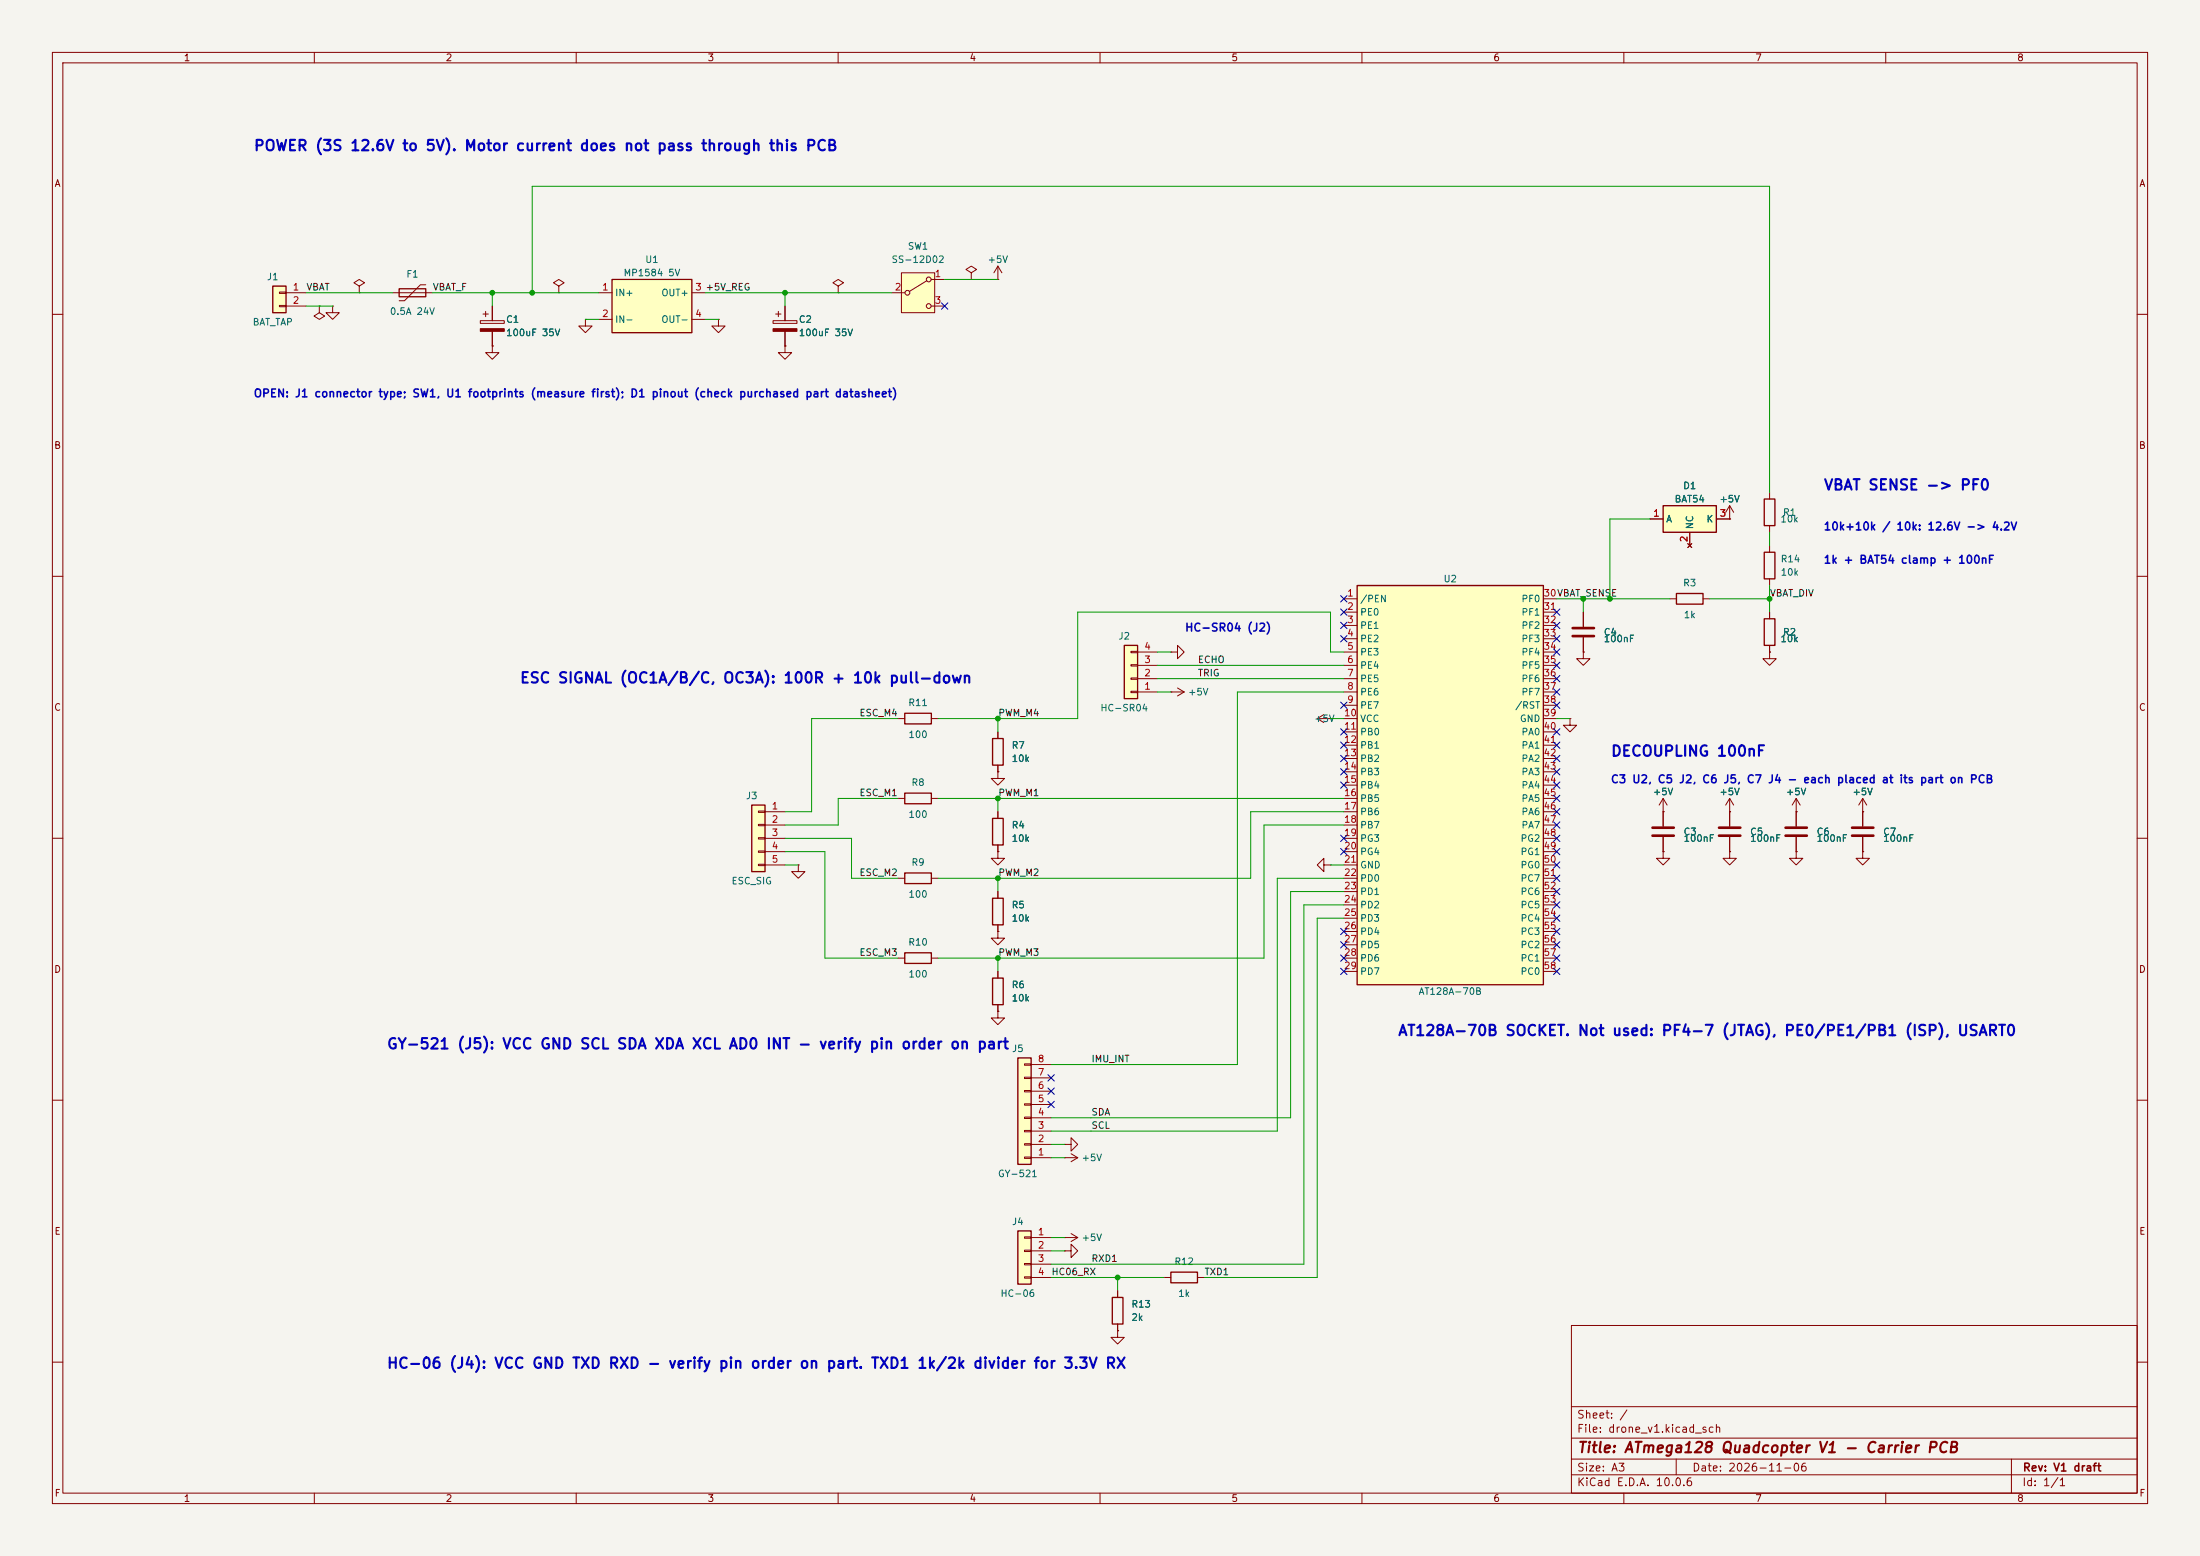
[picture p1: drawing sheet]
<svg xmlns="http://www.w3.org/2000/svg" width="420mm" height="297mm" viewBox="0 0 420 297" stroke-linecap="round" stroke-linejoin="round" font-family="sans-serif">
<path d="M0 0h420v297h-420z" fill="#f5f4ef" stroke="#f5f4ef" stroke-width=".19"/>
<g fill="none" stroke="#840000" stroke-width=".19">
<path d="M10 10h400v277h-400zM12 12h396v273h-396zM60 10v2M110 10v2M160 10v2M210 10v2M260 10v2M310 10v2M360 10v2M63.5 58.4v1.3h1.3l-1.3 1.3-1.3-1.3h1.3M63.5 58.4h.1M74.9 55.9h7.6"/>
<path d="M81.3 54.4h-1l-3.1 3h-1M92.2 59.9h1M92.7 59.4v1.1M94 58.4v2.8M160 54.6l1-.6-1-.7-1 .7 1 .6v1.3M160 55.9h.1M10 60h2M91.7 61.2h4.6v.5h-4.6zM94 66v1.3h1.2l-1.2 1.3-1.3-1.3h1.3M94 66h.1M94 63.2v2.8M408 60h2"/>
<path d="M330.2 99.1h.1M330.2 96.5l-.8 1.3M330.2 96.5l.8 1.3M330.2 96.5v2.6M10 110h2M408 110h2M223.5 132.1h.1M223.5 132.1h2.6M224.8 131.3l1.3 .8M226.1 132.1l-1.3 .7M302.3 124.5v1.2h1.2l-1.2 1.3-1.3-1.3h1.3M302.3 124.5h.1"/>
<path d="M10 160h2M171.4 152.4h1.3M177.8 152.4h1.3M355.6 154.9h.1M355.6 152.4l-.8 1.3M355.6 152.4l.8 1.3M355.6 152.4v2.5M408 160h2M10 210h2M408 210h2M213.4 254v1.3h1.2l-1.2 1.2-1.3-1.2h1.3M213.4 254h.1"/>
<path d="M300 253h108v32h-108zM10 260h2M300 278.5h108M300 274.5h108M300 268.5h108M320 278.5v3M384 278.5v6.5M408 260h2M60 285v2M110 285v2M160 285v2M210 285v2"/>
<path d="M260 285v2M300 281.5h108M310 285v2M360 285v2"/>
</g>
<path d="M91.7 62.7h4.6v.5h-4.6z" fill="#840000" stroke="#840000" stroke-width=".19"/>
<path d="M76.2 55.1h5.1v1.5h-5.1zM172.7 151.4h5.1v2h-5.1z" fill="none" stroke="#840000" stroke-width=".25"/>
<path d="M194.3 201.9h2.5v20.3h-2.5z" fill="#ffffc2"/>
<path d="M194.3 201.9h2.5v20.3h-2.5z" fill="none" stroke="#840000" stroke-width=".25"/>
<g fill="none" stroke="#840000" stroke-width=".19">
<path d="M195.6 218.3h1.2v.3h-1.2zM195.6 215.8h1.2v.2h-1.2zM195.6 213.2h1.2v.3h-1.2zM195.6 210.7h1.2v.2h-1.2zM195.6 208.2h1.2v.2h-1.2zM195.6 205.6h1.2v.3h-1.2zM195.6 203.1h1.2v.2h-1.2zM196.8 218.4h3.9M196.8 215.9h3.9M196.8 213.4h3.9M196.8 210.8h3.9M196.8 208.3h3.9"/>
<path d="M196.8 205.7h3.9M196.8 203.2h3.9M195.6 220.9h1.2v.2h-1.2zM196.8 221h3.9"/>
</g>
<path d="M194.3 234.9h2.5v10.2h-2.5z" fill="#ffffc2"/>
<path d="M194.3 234.9h2.5v10.2h-2.5z" fill="none" stroke="#840000" stroke-width=".25"/>
<path d="M195.6 236.1h1.2v.2h-1.2zM195.6 238.6h1.2v.3h-1.2zM196.8 236.2h3.9M196.8 238.8h3.9M195.6 241.2h1.2v.2h-1.2zM195.6 243.7h1.2v.3h-1.2zM196.8 241.3h3.9M196.8 243.8h3.9" fill="none" stroke="#840000" stroke-width=".19"/>
<path d="M116.8 53.3h15.3v10.2h-15.3z" fill="#ffffc2"/>
<path d="M116.8 53.3h15.3v10.2h-15.3z" fill="none" stroke="#840000" stroke-width=".25"/>
<g fill="none" stroke="#840000" stroke-width=".19">
<path d="M61 58.4v1.3l1 .6-1 .7-1.1-.7 1.1-.6M61 58.4h.1M106.7 54.6l1-.6-1-.7-1 .7 1 .6v1.3M106.7 55.9h.1M114.3 55.9h2.5M132.1 55.9h2.5M111.8 61v1.2h1.2l-1.2 1.3-1.3-1.3h1.3M111.8 61h.1M114.3 61h2.5M132.1 61h2.5M342.9 154.9v2.8M342.9 159.8v2.8"/>
<path d="M190.5 162.6v1.2h1.3l-1.3 1.3-1.3-1.3h1.3M190.5 162.6h.1M190.5 193v1.3h1.3l-1.3 1.3-1.3-1.3h1.3M190.5 193h.1"/>
</g>
<path d="M340.9 158h4M340.9 159.5h4" fill="none" stroke="#840000" stroke-width=".51"/>
<path d="M52.1 54.6h2.5v5.1h-2.5z" fill="#ffffc2"/>
<path d="M52.1 54.6h2.5v5.1h-2.5zM189.5 156.2h2v5.1h-2zM189.5 171.5h2v5h-2zM189.5 186.7h2v5.1h-2z" fill="none" stroke="#840000" stroke-width=".25"/>
<g fill="none" stroke="#840000" stroke-width=".19">
<path d="M53.3 55.8h1.3v.2h-1.3zM53.3 58.3h1.3v.2h-1.3zM54.6 55.9h3.8M54.6 58.4h3.8M68.6 54.6l1-.6-1-.7-1 .7 1 .6v1.3M68.6 55.9h.1M148.1 59.9h1M148.6 59.4v1.1M149.9 58.4v2.8M190.5 53.3h.1M190.5 50.8v2.5M190.5 50.8l-.8 1.3"/>
<path d="M190.5 50.8l.8 1.3M137.2 61v1.2h1.2l-1.2 1.3-1.3-1.3h1.3M137.2 61h.1M147.6 61.2h4.5v.5h-4.5zM149.9 66v1.3h1.2l-1.2 1.3-1.3-1.3h1.3M149.9 66h.1M149.9 63.2v2.8M337.8 124.5v1.2h1.3l-1.3 1.3-1.3-1.3h1.3M337.8 124.5h.1M190.5 154.9v1.3M317.5 154.9h.1M317.5 152.4l-.8 1.3"/>
<path d="M317.5 152.4l.8 1.3M317.5 152.4v2.5M330.2 154.9v2.8M330.2 159.8v2.8M342.9 154.9h.1M342.9 152.4l-.8 1.3M342.9 152.4l.8 1.3M342.9 152.4v2.5M190.5 161.3v1.3M190.5 170.2v1.3M190.5 176.5v1.3M317.5 162.6v1.2h1.3l-1.3 1.3-1.3-1.3h1.3"/>
<path d="M317.5 162.6h.1M355.6 162.6v1.2h1.3l-1.3 1.3-1.3-1.3h1.3M355.6 162.6h.1M190.5 185.4v1.3M190.5 191.8v1.2"/>
</g>
<path d="M328.2 158h4M328.2 159.5h4" fill="none" stroke="#840000" stroke-width=".51"/>
<path d="M147.6 62.7h4.5v.5h-4.5z" fill="#840000" stroke="#840000" stroke-width=".19"/>
<path d="M172.1 52.1h6.3v7.6h-6.3z" fill="#ffffc2"/>
<g fill="none" stroke="#840000" stroke-width=".19">
<path d="M170.2 55.9h2.5M172.1 52.1h6.3v7.6h-6.3zM176.9 53.6l-3.3 2M177.8 53.3h2.5M177.8 58.4h2.5M185.4 52.1l1-.7-1-.6-1 .6 1 .7v1.2M185.4 53.3h.1M299.7 137.2v1.2h1.3l-1.3 1.3-1.3-1.3h1.3M299.7 137.2h.1M330.2 154.9h.1M330.2 152.4l-.8 1.3M330.2 152.4l.8 1.3"/>
<path d="M330.2 152.4v2.5M355.6 154.9v2.8M355.6 159.8v2.8M252.7 165.1v-1.3l-1.2 1.3 1.2 1.3v-1.3h1.3M254 165.1h.1M342.9 162.6v1.2h1.3l-1.3 1.3-1.3-1.3h1.3M342.9 162.6h.1M171.4 182.9h1.3M177.8 182.9h1.3"/>
<circle cx="173.2" cy="55.9" r=".46"/>
<circle cx="177.3" cy="58.4" r=".46"/>
<circle cx="177.3" cy="53.3" r=".46"/>
</g>
<path d="M353.6 158h4M353.6 159.5h4" fill="none" stroke="#840000" stroke-width=".51"/>
<path d="M172.7 181.9h5.1v2h-5.1z" fill="none" stroke="#840000" stroke-width=".25"/>
<path d="M214.6 123.2h2.6v10.2h-2.6z" fill="#ffffc2"/>
<path d="M214.6 123.2h2.6v10.2h-2.6zM172.7 166.6h5.1v2.1h-5.1z" fill="none" stroke="#840000" stroke-width=".25"/>
<g fill="none" stroke="#840000" stroke-width=".19">
<path d="M302.3 116.8v2.8M215.9 132h1.3v.2h-1.3zM215.9 129.4h1.3v.3h-1.3zM215.9 126.9h1.3v.2h-1.3zM215.9 124.3h1.3v.3h-1.3zM217.2 132.1h3.8M217.2 129.5h3.8M217.2 127h3.8M217.2 124.5h3.8M223.5 124.5h1.3v-1.3l1.3 1.3-1.3 1.2v-1.2M223.5 124.5h.1M302.3 121.7v2.8"/>
<path d="M171.4 167.6h1.3M177.8 167.6h1.3"/>
</g>
<path d="M300.2 119.9h4.1M300.2 121.4h4.1" fill="none" stroke="#840000" stroke-width=".51"/>
<path d="M143.5 153.7h2.5v12.7h-2.5z" fill="#ffffc2"/>
<path d="M320 113.3h5.1v2h-5.1zM336.8 118.1h2v5.1h-2zM336.8 105.4h2v5.1h-2zM172.7 136.1h5.1v2.1h-5.1zM143.5 153.7h2.5v12.7h-2.5z" fill="none" stroke="#840000" stroke-width=".25"/>
<g fill="none" stroke="#840000" stroke-width=".19">
<path d="M318.8 114.3h1.2M325.1 114.3h1.3M337.8 104.1v1.3M337.8 110.5v1.3M337.8 116.8v1.3M171.4 137.2h1.3M177.8 137.2h1.3M337.8 123.2v1.3M144.8 154.8h1.2v.3h-1.2zM144.8 157.4h1.2v.2h-1.2zM144.8 159.9h1.2v.2h-1.2zM146 154.9h3.9"/>
<path d="M146 157.5h3.9M317.5 154.9v2.8M317.5 159.8v2.8M144.8 162.4h1.2v.3h-1.2zM144.8 165h1.2v.2h-1.2zM146 160h3.9M146 162.6h3.9M146 165.1h3.9M152.4 165.1v1.3h1.3l-1.3 1.2-1.3-1.2h1.3M152.4 165.1h.1M330.2 162.6v1.2h1.3l-1.3 1.3-1.3-1.3h1.3M330.2 162.6h.1"/>
</g>
<path d="M315.5 158h4M315.5 159.5h4" fill="none" stroke="#840000" stroke-width=".51"/>
<path d="M317.5 96.5h10.2v5.1h-10.2z" fill="#ffffc2"/>
<path d="M317.5 96.5h10.2v5.1h-10.2zM336.8 95.3h2v5h-2zM212.3 247.6h2.1v5.1h-2.1zM223.5 242.8h5.1v2.1h-5.1z" fill="none" stroke="#840000" stroke-width=".25"/>
<g fill="none" stroke="#840000" stroke-width=".19">
<path d="M315 99.1h2.5M327.7 99.1h2.5M337.8 94v1.3M322.2 103.8l.8 .7M322.6 101.6v2.5M323 103.8l-.8 .7M337.8 100.3v1.3M251.5 137.2l1.2 .7M251.5 137.2h2.5M252.7 136.4l-1.2 .8M254 137.2h.1M203.2 218.4h1.3v-1.2l1.2 1.2-1.2 1.3v-1.3"/>
<path d="M203.2 218.4h.1M203.2 221h.1M203.2 236.2h.1M203.2 238.8h1.3v-1.3l1.2 1.3-1.2 1.2v-1.2M203.2 238.8h.1M203.2 221h2.5M203.2 236.2h2.5M204.5 220.2l1.2 .8M204.5 235.5l1.2 .7M205.7 221l-1.2 .7M205.7 236.2l-1.2 .8M213.4 246.4v1.2"/>
<path d="M213.4 252.7v1.3M222.2 243.8h1.3M228.6 243.8h1.3"/>
</g>
<path d="M259.1 111.8h35.5v76.2h-35.5z" fill="#ffffc2"/>
<path d="M259.1 111.8h35.5v76.2h-35.5zM189.5 141h2v5.1h-2z" fill="none" stroke="#840000" stroke-width=".25"/>
<g fill="none" stroke="#840000" stroke-width=".19">
<path d="M94 58.4v2.8M149.9 58.4v2.8M94 66h.1M94 63.2v2.8M149.9 66h.1M149.9 63.2v2.8M315 99.1h2.5M327.7 99.1h2.5M330.2 99.1h.1M256.5 114.3h2.6M256.5 116.8h2.6M256.5 119.4h2.6"/>
<path d="M294.6 114.3h2.6M294.6 116.8h2.6M294.6 119.4h2.6M302.3 116.8v2.8M322.2 103.8l.8 .7M322.6 101.6v2.5M323 103.8l-.8 .7M337.8 116.8v1.3M190.5 139.7v1.3M256.5 121.9h2.6M256.5 124.5h2.6M256.5 127h2.6"/>
<path d="M256.5 129.5h2.6M256.5 132.1h2.6M256.5 134.6h2.6M256.5 137.2h2.6M256.5 139.7h2.6M294.6 121.9h2.6M294.6 124.5h2.6M294.6 127h2.6M294.6 129.5h2.6M294.6 132.1h2.6M294.6 134.6h2.6M294.6 137.2h2.6"/>
<path d="M294.6 139.7h2.6M302.3 124.5h.1M302.3 121.7v2.8M337.8 124.5h.1M337.8 123.2v1.3M190.5 147.3v1.3h1.3l-1.3 1.3-1.3-1.3h1.3M190.5 147.3h.1M190.5 146.1v1.2M190.5 154.9v1.3M256.5 142.2h2.6M256.5 144.8h2.6M256.5 147.3h2.6"/>
<path d="M256.5 149.9h2.6M256.5 152.4h2.6M256.5 154.9h2.6M256.5 157.5h2.6M294.6 142.2h2.6M294.6 144.8h2.6M294.6 147.3h2.6M294.6 149.9h2.6M294.6 152.4h2.6M294.6 154.9h2.6M294.6 157.5h2.6M317.5 154.9h.1"/>
<path d="M317.5 154.9v2.8M317.5 159.8v2.8M330.2 154.9h.1M330.2 154.9v2.8M330.2 159.8v2.8M342.9 154.9h.1M342.9 154.9v2.8M342.9 159.8v2.8M355.6 154.9h.1M355.6 154.9v2.8M355.6 159.8v2.8M190.5 177.8v1.3h1.3l-1.3 1.2-1.3-1.2h1.3"/>
<path d="M190.5 177.8h.1M190.5 162.6h.1M190.5 161.3v1.3M190.5 170.2v1.3M190.5 176.5v1.3M256.5 160h2.6M256.5 162.6h2.6M256.5 165.1h2.6M256.5 167.6h2.6M256.5 170.2h2.6M256.5 172.7h2.6M256.5 175.3h2.6"/>
<path d="M256.5 177.8h2.6M294.6 160h2.6M294.6 162.6h2.6M294.6 165.1h2.6M294.6 167.6h2.6M294.6 170.2h2.6M294.6 172.7h2.6M294.6 175.3h2.6M294.6 177.8h2.6M317.5 162.6h.1M330.2 162.6h.1M342.9 162.6h.1"/>
<path d="M355.6 162.6h.1M190.5 193h.1M190.5 185.4v1.3M190.5 191.8v1.2M256.5 180.3h2.6M256.5 182.9h2.6M256.5 185.4h2.6M294.6 180.3h2.6M294.6 182.9h2.6M294.6 185.4h2.6M213.4 254h.1M213.4 246.4v1.2"/>
<path d="M213.4 252.7v1.3"/>
</g>
<g fill="none" stroke="#009600" stroke-width=".19">
<path d="M58.4 55.9h16.5M58.4 58.4h5.1M82.5 55.9h31.8M94 55.9v2.5M101.6 55.9v-20.3h236.2v58.4M134.6 55.9h35.6M149.9 55.9v2.5M180.3 53.3h10.2M111.8 61h2.5M134.6 61h2.6M315 99.1h-7.7v15.2M297.2 114.3h21.6"/>
<path d="M302.3 114.3v2.5M326.4 114.3h11.4M337.8 101.6v2.5M337.8 111.8v5M171.4 137.2h-16.5v17.7h-5M190.5 137.2v2.5M221 127h35.5M221 129.5h35.5M221 124.5h2.5M221 132.1h2.5M254 137.2h2.5M256.5 124.5h-2.5v-7.7h-48.3v20.4h-26.6"/>
<path d="M256.5 132.1h-20.3v71.1h-35.5M297.2 137.2h2.5M171.4 152.4h-11.4v5.1h-10.1M179.1 152.4h77.4M190.5 152.4v2.5M256.5 154.9h-17.7v12.7h-59.7M256.5 157.5h-15.2v25.4h-62.2M149.9 165.1h2.5M149.9 162.6h7.6v20.3h13.9M149.9 160h12.7v7.6h8.8M190.5 167.6v2.6M254 165.1h2.5"/>
<path d="M256.5 167.6h-12.7v48.3h-43.1M256.5 170.2h-10.1v43.2h-45.7M256.5 172.7h-7.6v68.6h-48.2M256.5 175.3h-5v68.5h-21.6M190.5 182.9v2.5M200.7 218.4h2.5M200.7 221h2.5M200.7 236.2h2.5M200.7 238.8h2.5M200.7 243.8h21.5M213.4 243.8v2.6"/>
</g>
<g fill="none" stroke="#000084" stroke-width=".19">
<path d="M179.7 57.8l1.2 1.2M180.9 57.8l-1.2 1.2M255.9 113.7l1.2 1.2M255.9 116.2l1.2 1.2M255.9 118.8l1.2 1.2M257.1 113.7l-1.2 1.2M257.1 116.2l-1.2 1.2M257.1 118.8l-1.2 1.2M296.6 116.2l1.2 1.2M296.6 118.8l1.2 1.2M297.8 118.8l-1.2 1.2M297.8 116.2l-1.2 1.2"/>
<path d="M255.9 121.3l1.2 1.2M255.9 134l1.2 1.2M255.9 139.1l1.2 1.2M257.1 121.3l-1.2 1.2M257.1 134l-1.2 1.2M257.1 139.1l-1.2 1.2M296.6 139.1l1.2 1.2M296.6 128.9l1.2 1.2M296.6 121.3l1.2 1.2M296.6 123.9l1.2 1.2M296.6 126.4l1.2 1.2M296.6 131.5l1.2 1.2"/>
<path d="M296.6 134l1.2 1.2M297.8 139.1l-1.2 1.2M297.8 121.3l-1.2 1.2M297.8 128.9l-1.2 1.2M297.8 123.9l-1.2 1.2M297.8 126.4l-1.2 1.2M297.8 131.5l-1.2 1.2M297.8 134l-1.2 1.2M255.9 159.4l1.2 1.2M255.9 149.3l1.2 1.2M255.9 141.6l1.2 1.2M255.9 144.2l1.2 1.2"/>
<path d="M255.9 146.7l1.2 1.2M257.1 159.4l-1.2 1.2M257.1 149.3l-1.2 1.2M257.1 141.6l-1.2 1.2M257.1 144.2l-1.2 1.2M257.1 146.7l-1.2 1.2M296.6 149.3l1.2 1.2M296.6 151.8l1.2 1.2M296.6 154.3l1.2 1.2M296.6 156.9l1.2 1.2M296.6 159.4l1.2 1.2M296.6 146.7l1.2 1.2"/>
<path d="M296.6 144.2l1.2 1.2M296.6 141.6l1.2 1.2M297.8 149.3l-1.2 1.2M297.8 151.8l-1.2 1.2M297.8 154.3l-1.2 1.2M297.8 156.9l-1.2 1.2M297.8 159.4l-1.2 1.2M297.8 146.7l-1.2 1.2M297.8 144.2l-1.2 1.2M297.8 141.6l-1.2 1.2M255.9 179.7l1.2 1.2M255.9 162l1.2 1.2"/>
<path d="M255.9 177.2l1.2 1.2M257.1 179.7l-1.2 1.2M257.1 162l-1.2 1.2M257.1 177.2l-1.2 1.2M296.6 162l1.2 1.2M296.6 164.5l1.2 1.2M296.6 167l1.2 1.2M296.6 169.6l1.2 1.2M296.6 172.1l1.2 1.2M296.6 174.7l1.2 1.2M296.6 177.2l1.2 1.2M296.6 179.7l1.2 1.2"/>
<path d="M297.8 162l-1.2 1.2M297.8 164.5l-1.2 1.2M297.8 167l-1.2 1.2M297.8 169.6l-1.2 1.2M297.8 172.1l-1.2 1.2M297.8 174.7l-1.2 1.2M297.8 177.2l-1.2 1.2M297.8 179.7l-1.2 1.2M255.9 184.8l1.2 1.2M255.9 182.3l1.2 1.2M257.1 184.8l-1.2 1.2M257.1 182.3l-1.2 1.2"/>
<path d="M296.6 182.3l1.2 1.2M296.6 184.8l1.2 1.2M297.8 182.3l-1.2 1.2M297.8 184.8l-1.2 1.2M200.1 207.7l1.2 1.2M200.1 205.1l1.2 1.2M200.1 210.2l1.2 1.2M201.3 207.7l-1.2 1.2M201.3 205.1l-1.2 1.2M201.3 210.2l-1.2 1.2"/>
</g>
<g fill="#009600" stroke="#009600" stroke-width=".19">
<circle cx="101.6" cy="55.9" r=".46"/>
<circle cx="94" cy="55.9" r=".46"/>
<circle cx="149.9" cy="55.9" r=".46"/>
<circle cx="190.5" cy="182.9" r=".46"/>
<circle cx="213.4" cy="243.8" r=".46"/>
<circle cx="190.5" cy="152.4" r=".46"/>
<circle cx="307.3" cy="114.3" r=".46"/>
<circle cx="337.8" cy="114.3" r=".46"/>
<circle cx="302.3" cy="114.3" r=".46"/>
<circle cx="190.5" cy="137.2" r=".46"/>
<circle cx="190.5" cy="167.6" r=".46"/>
</g>
<g font-size="2" fill="#0000c2">
<text x="48.3" y="29.3">POWER (3S 12.6V to 5V). Motor current does not pass through this PCB</text>
<text x="348" y="94.1">VBAT SENSE -&gt; PF0</text>
<text x="99.1" y="130.9">ESC SIGNAL (OC1A/B/C, OC3A): 100R + 10k pull-down</text>
<text x="307.4" y="144.9">DECOUPLING 100nF</text>
<text x="73.7" y="200.7">GY-521 (J5): VCC GND SCL SDA XDA XCL AD0 INT - verify pin order on part</text>
<text x="266.8" y="198.2">AT128A-70B SOCKET. Not used: PF4-7 (JTAG), PE0/PE1/PB1 (ISP), USART0</text>
<text x="73.7" y="261.7">HC-06 (J4): VCC GND TXD RXD - verify pin order on part. TXD1 1k/2k divider for 3.3V RX</text>
</g>
<text font-size="2" fill="#840000" x="301" y="277.8">Title: ATmega128 Quadcopter V1 - Carrier PCB</text>
<g font-size="1.5" fill="#0000c2">
<text x="48.3" y="76.2">OPEN: J1 connector type; SW1, U1 footprints (measure first); D1 pinout (check purchased part datasheet)</text>
<text x="348" y="101.6">10k+10k / 10k: 12.6V -&gt; 4.2V</text>
<text x="348" y="108">1k + BAT54 clamp + 100nF</text>
<text x="226.1" y="120.9">HC-SR04 (J2)</text>
<text x="307.4" y="149.9">C3 U2, C5 J2, C6 J5, C7 J4 - each placed at its part on PCB</text>
</g>
<g font-size="1.5" fill="#840000">
<text x="300.9" y="273.8">File: drone_v1.kicad_sch</text>
<text x="300.9" y="271.1">Sheet: /</text>
<text x="300.9" y="281.2">Size: A3</text>
<text x="322.9" y="281.2">Date: 2026-11-06</text>
<text x="386" y="281.2">Rev: V1 draft</text>
<text x="300.9" y="284">KiCad E.D.A. 10.0.6</text>
<text x="385.9" y="284">Id: 1/1</text>
</g>
<g font-size="1.3" fill="#840000">
<text x="35" y="12">1</text>
<text x="85" y="12">2</text>
<text x="135" y="12">3</text>
<text x="185" y="12">4</text>
<text x="235" y="12">5</text>
<text x="285" y="12">6</text>
<text x="335" y="12">7</text>
<text x="385" y="12">8</text>
<text x="10.3" y="36">A</text>
<text x="408.3" y="36">A</text>
<text x="10.2" y="86">B</text>
<text x="408.2" y="86">B</text>
<text x="10.2" y="136">C</text>
<text x="408.2" y="136">C</text>
<text x="10.2" y="186">D</text>
<text x="408.2" y="186">D</text>
<text x="10.3" y="236">E</text>
<text x="408.3" y="236">E</text>
<text x="10.3" y="286">F</text>
<text x="35" y="287">1</text>
<text x="85" y="287">2</text>
<text x="135" y="287">3</text>
<text x="185" y="287">4</text>
<text x="235" y="287">5</text>
<text x="285" y="287">6</text>
<text x="335" y="287">7</text>
<text x="385" y="287">8</text>
<text x="408.3" y="286">F</text>
</g>
<g font-size="1.3" fill="#006464">
<text x="173.2" y="48">SW1</text>
<text x="50.9" y="53.8">J1</text>
<text x="77.5" y="53.3">F1</text>
<text x="118.9" y="53">MP1584 5V</text>
<text x="123.1" y="50.5">U1</text>
<text x="170.1" y="50.5">SS-12D02</text>
<text x="188.4" y="50.5">+5V</text>
<text x="117.3" y="56.8">IN+</text>
<text x="126.2" y="56.8">OUT+</text>
<text x="48.1" y="62.4">BAT_TAP</text>
<text x="74.3" y="60.4">0.5A 24V</text>
<text x="96.5" y="61.9">C1</text>
<text x="96.5" y="64.5">100uF 35V</text>
<text x="117.3" y="61.9">IN-</text>
<text x="126.2" y="61.9">OUT-</text>
<text x="152.4" y="61.9">C2</text>
<text x="152.4" y="64.5">100uF 35V</text>
<text x="321.2" y="93.7">D1</text>
<text x="318" y="100">A</text>
<text x="319.6" y="96.2">BAT54</text>
<text x="323.5" y="101.1" transform="rotate(-90 323.5 101.1)">NC</text>
<text x="325.7" y="100">K</text>
<text x="328.1" y="96.2">+5V</text>
<text x="339.8" y="100">10k</text>
<text x="340.3" y="98.8">R1</text>
<text x="339.8" y="107.6">R14</text>
<text x="275.5" y="111.5">U2</text>
<text x="321.2" y="112.2">R3</text>
<text x="339.8" y="110.2">10k</text>
<text x="259.6" y="115.3">/PEN</text>
<text x="259.6" y="117.8">PE0</text>
<text x="290.3" y="115.3">PF0</text>
<text x="290.3" y="117.8">PF1</text>
<text x="321.3" y="118.3">1k</text>
<text x="213.4" y="122.4">J2</text>
<text x="259.6" y="120.3">PE1</text>
<text x="259.6" y="122.9">PE2</text>
<text x="259.6" y="125.4">PE3</text>
<text x="290.3" y="120.3">PF2</text>
<text x="290.3" y="122.9">PF3</text>
<text x="290.3" y="125.4">PF4</text>
<text x="306.1" y="121.6">C4</text>
<text x="306.1" y="122.9">100nF</text>
<text x="339.8" y="122.9">10k</text>
<text x="340.3" y="121.6">R2</text>
<text x="259.6" y="128">PE4</text>
<text x="259.6" y="130.5">PE5</text>
<text x="290.3" y="128">PF5</text>
<text x="290.3" y="130.5">PF6</text>
<text x="173.3" y="135.1">R11</text>
<text x="210" y="136.1">HC-SR04</text>
<text x="226.7" y="133">+5V</text>
<text x="259.6" y="133">PE6</text>
<text x="259.6" y="135.6">PE7</text>
<text x="289.1" y="135.6">/RST</text>
<text x="290.3" y="133">PF7</text>
<text x="173.3" y="141.2">100</text>
<text x="193" y="143.2">R7</text>
<text x="250.8" y="138.1">+5V</text>
<text x="259.6" y="138.1">VCC</text>
<text x="259.6" y="140.7">PB0</text>
<text x="259.6" y="143.2">PB1</text>
<text x="290" y="138.1">GND</text>
<text x="290.3" y="140.7">PA0</text>
<text x="290.3" y="143.2">PA1</text>
<text x="193" y="145.7">10k</text>
<text x="259.6" y="145.7">PB2</text>
<text x="259.6" y="148.3">PB3</text>
<text x="290.3" y="145.7">PA2</text>
<text x="290.3" y="148.3">PA3</text>
<text x="142.3" y="152.9">J3</text>
<text x="173.9" y="150.3">R8</text>
<text x="259.6" y="150.8">PB4</text>
<text x="259.6" y="153.4">PB5</text>
<text x="259.6" y="155.9">PB6</text>
<text x="290.3" y="150.8">PA4</text>
<text x="290.3" y="153.4">PA5</text>
<text x="290.3" y="155.9">PA6</text>
<text x="315.4" y="152.1">+5V</text>
<text x="328.1" y="152.1">+5V</text>
<text x="340.8" y="152.1">+5V</text>
<text x="353.5" y="152.1">+5V</text>
<text x="173.3" y="156.4">100</text>
<text x="193" y="158.4">R4</text>
<text x="193" y="161">10k</text>
<text x="259.6" y="158.4">PB7</text>
<text x="259.6" y="161">PG3</text>
<text x="290.2" y="161">PG2</text>
<text x="290.3" y="158.4">PA7</text>
<text x="321.3" y="159.7">C3</text>
<text x="321.3" y="161">100nF</text>
<text x="334" y="159.7">C5</text>
<text x="334" y="161">100nF</text>
<text x="346.7" y="159.7">C6</text>
<text x="346.7" y="161">100nF</text>
<text x="359.4" y="159.7">C7</text>
<text x="359.4" y="161">100nF</text>
<text x="173.9" y="165.6">R9</text>
<text x="259.6" y="163.5">PG4</text>
<text x="259.6" y="166.1">GND</text>
<text x="290.2" y="163.5">PG1</text>
<text x="290.2" y="166.1">PG0</text>
<text x="139.5" y="169.1">ESC_SIG</text>
<text x="173.3" y="171.7">100</text>
<text x="193" y="173.7">R5</text>
<text x="259.6" y="168.6">PD0</text>
<text x="259.6" y="171.1">PD1</text>
<text x="259.6" y="173.7">PD2</text>
<text x="290.2" y="168.6">PC7</text>
<text x="290.2" y="171.1">PC6</text>
<text x="290.2" y="173.7">PC5</text>
<text x="193" y="176.2">10k</text>
<text x="259.6" y="176.2">PD3</text>
<text x="259.6" y="178.8">PD4</text>
<text x="290.2" y="176.2">PC4</text>
<text x="290.2" y="178.8">PC3</text>
<text x="173.3" y="180.8">R10</text>
<text x="259.6" y="181.3">PD5</text>
<text x="259.6" y="183.8">PD6</text>
<text x="290.2" y="181.3">PC2</text>
<text x="290.2" y="183.8">PC1</text>
<text x="173.3" y="186.9">100</text>
<text x="193" y="188.9">R6</text>
<text x="193" y="191.5">10k</text>
<text x="259.6" y="186.4">PD7</text>
<text x="270.7" y="190.2">AT128A-70B</text>
<text x="290.2" y="186.4">PC0</text>
<text x="193.1" y="201.1">J5</text>
<text x="206.4" y="221.9">+5V</text>
<text x="190.4" y="225">GY-521</text>
<text x="193.1" y="234.1">J4</text>
<text x="206.4" y="237.2">+5V</text>
<text x="224.1" y="241.8">R12</text>
<text x="190.9" y="247.9">HC-06</text>
<text x="215.9" y="249.9">R13</text>
<text x="224.8" y="247.9">1k</text>
<text x="215.9" y="252.4">2k</text>
</g>
<g font-size="1.3" fill="#a90000">
<text x="178.3" y="53.2">1</text>
<text x="55.8" y="55.7">1</text>
<text x="55.8" y="58.3">2</text>
<text x="114.8" y="55.7">1</text>
<text x="132.6" y="55.7">3 +5V_REG</text>
<text x="170.7" y="55.7">2</text>
<text x="178.3" y="58.3">3</text>
<text x="114.8" y="60.8">2</text>
<text x="132.6" y="60.8">4</text>
<text x="315.5" y="98.9">1</text>
<text x="328.2" y="98.9">3</text>
<text x="322.4" y="103.6" transform="rotate(-90 322.4 103.6)">2</text>
<text x="257.1" y="114.2">1</text>
<text x="257.1" y="116.7">2</text>
<text x="257.1" y="119.2">3</text>
<text x="294.6" y="114.2">30VBAT_SENSE</text>
<text x="294.6" y="116.7">31</text>
<text x="294.6" y="119.2">32</text>
<text x="218.3" y="124.3">4</text>
<text x="257.1" y="121.8">4</text>
<text x="257.1" y="124.3">5</text>
<text x="294.6" y="121.8">33</text>
<text x="294.6" y="124.3">34</text>
<text x="218.3" y="131.9">1</text>
<text x="218.3" y="129.4">2</text>
<text x="218.3" y="126.9">3</text>
<text x="257.1" y="126.9">6</text>
<text x="257.1" y="129.4">7</text>
<text x="257.1" y="131.9">8</text>
<text x="294.6" y="126.9">35</text>
<text x="294.6" y="129.4">36</text>
<text x="294.6" y="131.9">37</text>
<text x="256.5" y="137">10</text>
<text x="257.1" y="134.5">9</text>
<text x="294.6" y="134.5">38</text>
<text x="294.6" y="137">39</text>
<text x="256.5" y="139.6">11</text>
<text x="256.5" y="142.1">12</text>
<text x="294.6" y="139.6">40</text>
<text x="294.6" y="142.1">41</text>
<text x="256.5" y="144.6">13</text>
<text x="256.5" y="147.2">14</text>
<text x="256.5" y="149.7">15</text>
<text x="294.6" y="144.6">42</text>
<text x="294.6" y="147.2">43</text>
<text x="294.6" y="149.7">44</text>
<text x="147.2" y="154.8">1</text>
<text x="256.5" y="152.3">16</text>
<text x="256.5" y="154.8">17</text>
<text x="294.6" y="152.3">45</text>
<text x="294.6" y="154.8">46</text>
<text x="147.2" y="157.3">2</text>
<text x="147.2" y="159.9">3</text>
<text x="256.5" y="157.3">18</text>
<text x="256.5" y="159.9">19</text>
<text x="294.6" y="157.3">47</text>
<text x="294.6" y="159.9">48</text>
<text x="147.2" y="162.4">4</text>
<text x="147.2" y="165">5</text>
<text x="256.5" y="162.4">20</text>
<text x="256.5" y="165">21</text>
<text x="256.5" y="167.5">22</text>
<text x="294.6" y="162.4">49</text>
<text x="294.6" y="165">50</text>
<text x="294.6" y="167.5">51</text>
<text x="256.5" y="170">23</text>
<text x="256.5" y="172.6">24</text>
<text x="294.6" y="170">52</text>
<text x="294.6" y="172.6">53</text>
<text x="256.5" y="175.1">25</text>
<text x="256.5" y="177.7">26</text>
<text x="294.6" y="175.1">54</text>
<text x="294.6" y="177.7">55</text>
<text x="256.5" y="180.2">27</text>
<text x="256.5" y="182.7">28</text>
<text x="256.5" y="185.3">29</text>
<text x="294.6" y="180.2">56</text>
<text x="294.6" y="182.7">57</text>
<text x="294.6" y="185.3">58</text>
<text x="198" y="203.1">8</text>
<text x="198" y="208.1">6</text>
<text x="198" y="205.6">7</text>
<text x="198" y="215.8">3</text>
<text x="198" y="213.2">4</text>
<text x="198" y="210.7">5</text>
<text x="198" y="220.8">1</text>
<text x="198" y="218.3">2</text>
<text x="198" y="236.1">1</text>
<text x="198" y="238.6">2</text>
<text x="198" y="241.2">3</text>
<text x="198" y="243.7">4</text>
</g>
<g font-size="1.3" fill="#0f0f0f">
<text x="58.4" y="55.8">VBAT</text>
<text x="82.5" y="55.8">VBAT_F</text>
<text x="337.8" y="114.2">VBAT_DIV</text>
<text x="228.6" y="126.9">ECHO</text>
<text x="228.6" y="129.4">TRIG</text>
<text x="164" y="137">ESC_M4</text>
<text x="190.5" y="137">PWM_M4</text>
<text x="164" y="152.3">ESC_M1</text>
<text x="190.5" y="152.3">PWM_M1</text>
<text x="164" y="167.5">ESC_M2</text>
<text x="190.5" y="167.5">PWM_M2</text>
<text x="164" y="182.8">ESC_M3</text>
<text x="190.5" y="182.8">PWM_M3</text>
<text x="208.3" y="203.1">IMU_INT</text>
<text x="208.3" y="215.8">SCL</text>
<text x="208.3" y="213.2">SDA</text>
<text x="200.6" y="243.7">HC06_RX</text>
<text x="208.3" y="241.2">RXD1</text>
<text x="229.8" y="243.7">TXD1</text>
</g>
</svg>
